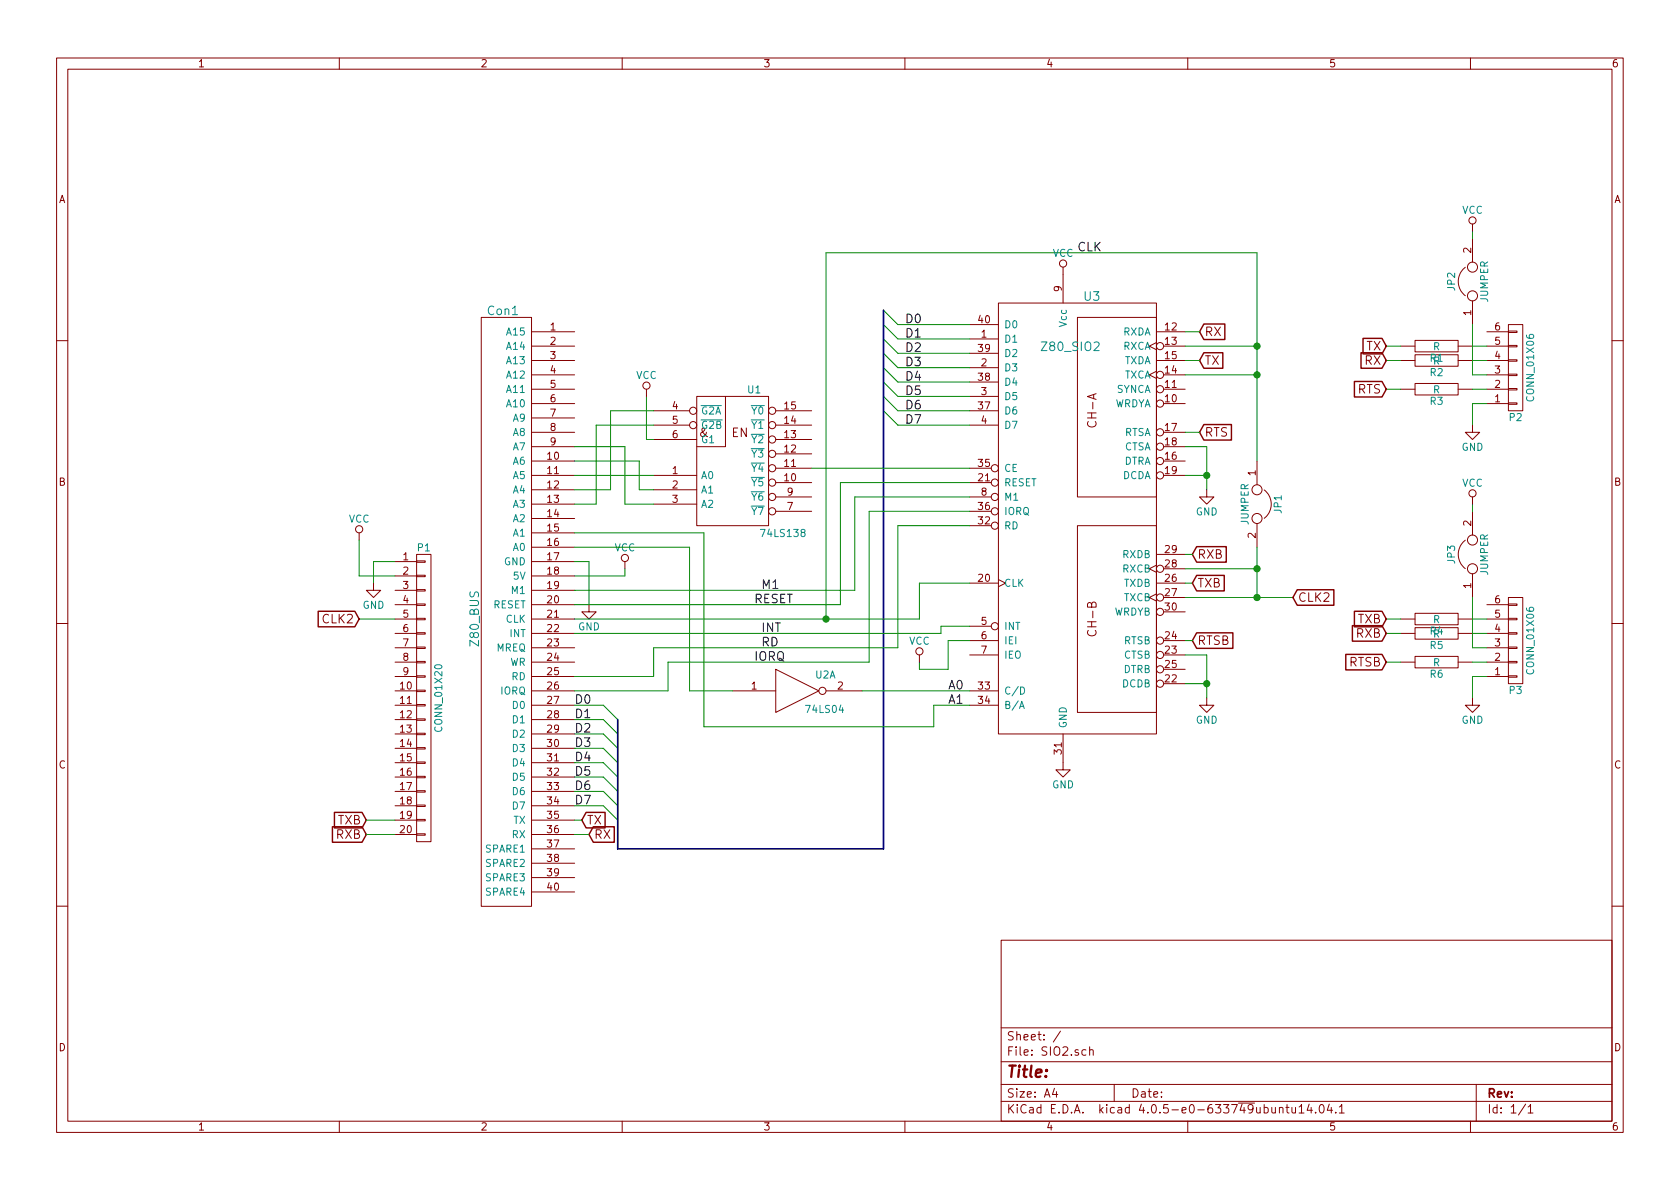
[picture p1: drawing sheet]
<svg xmlns="http://www.w3.org/2000/svg" width="297mm" height="210mm" viewBox="0 0 297 210" stroke-linecap="round" stroke-linejoin="round" font-family="sans-serif">
<g fill="none" stroke="#840000" stroke-width=".18">
<path d="M10 10.3h277v189.9h-277zM12 12.2h273v186.1h-273zM60 10.3v1.9M110 10.3v1.9M160 10.3v1.9M210 10.3v1.9M260 10.3v1.9M260.3 39.6v1.3M85.1 56.1h8.9v104.2h-8.9zM94 58.7h7.6M171.4 59.9h5.1M171.4 57.4h5.1"/>
<path d="M176.5 53.6h28v76.2h-28zM188 47.2v6.4M190.5 56.1h14v31.8h-14zM204.5 58.7h5M259.1 47.3a3.2 3.2 0 0 0 0 5M260.3 42.2v4.1M260.3 53.2v4.2M262.9 58.7h3.8M266.7 58.5h1.5v.3h-1.5zM266.7 57.4h2.5v15.2h-2.5zM10 60.2h2M94 61.2h7.6"/>
<path d="M94 63.7h7.6M94 66.3h7.6M94 68.8h7.6M94 71.4h7.6M94 73.9h7.6M94 76.4h7.6M94 79h7.6M114.3 68.8v1.3M115.6 75.2h6.3M115.6 72.6h6.3M115.6 77.7h7.6M123.2 70.1h12.7v22.9h-12.7z"/>
<path d="M128.3 70.1v8.9h-5.1M137.2 75.2h6.3M137.2 72.6h6.3M137.2 77.7h6.3M171.4 65h5.1M171.4 70.1h5.1M171.4 75.2h5.1M171.4 72.6h5.1M171.4 67.6h5.1M171.4 62.5h5.1M204.5 60.6l-1.3 .6 1.3 .6M204.5 65.7l-1.3 .6 1.3 .6"/>
<path d="M204.5 63.7h5M205.7 61.2h3.8M205.7 66.3h3.8M205.7 68.8h3.8M205.7 71.4h3.8M205.7 76.4h3.8M205.7 79h3.8M247.6 61.2h2.6M247.6 63.7h2.6M247.6 68.8h2.6M250.2 62.7h7.6v2.1h-7.6zM250.2 60.2h7.6v2h-7.6z"/>
<path d="M250.2 67.8h7.6v2h-7.6zM257.8 61.2h2.5M257.8 63.7h2.5M257.8 68.8h2.5M260.3 75.2v1.2h1.3l-1.3 1.3-1.2-1.3h1.2M262.9 61.2h3.8M262.9 63.7h3.8M262.9 66.3h3.8M262.9 68.8h3.8M262.9 71.4h3.8M266.7 61.1h1.5v.2h-1.5zM266.7 63.6h1.5v.3h-1.5z"/>
<path d="M266.7 66.2h1.5v.2h-1.5zM266.7 68.7h1.5v.3h-1.5zM266.7 71.2h1.5v.3h-1.5zM285 60.2h2M63.5 94.2v1.3M69.8 99.3h3.9M73.7 98h2.5v50.8h-2.5zM73.7 99.2h1.5v.2h-1.5zM94 81.5h7.6M94 84.1h7.6M94 86.6h7.6M94 89.1h7.6"/>
<path d="M94 91.7h7.6M94 94.2h7.6M94 96.8h7.6M94 99.3h7.6M110.5 99.3v1.3M115.6 84.1h7.6M115.6 86.6h7.6M115.6 89.1h7.6M137.2 87.9h6.3M137.2 85.3h6.3M137.2 82.8h6.3M137.2 90.4h6.3"/>
<path d="M137.2 80.3h6.3M171.4 87.9h3.9M171.4 85.3h3.9M171.4 93h3.9M171.4 82.8h3.9M171.4 90.4h3.9M190.5 93h14v33h-14zM204.5 99.9l-1.3 .7 1.3 .6M204.5 98h5M205.7 81.5h3.8M205.7 84.1h3.8M213.4 86.6v1.3h1.2l-1.2 1.2-1.3-1.2h1.3"/>
<path d="M222.2 81.5v4.2M222.2 92.6v4.2M223.5 86.6a3.2 3.2 0 0 1 0 5.1M259.1 95.5a3.2 3.2 0 0 0 0 5.1M260.3 87.9v1.2M260.3 90.4v4.2M10 110.3h2M66 103.1v1.3h1.3l-1.3 1.3-1.2-1.3h1.2M69.8 106.9h3.9M69.8 109.5h3.9M69.8 112h3.9M69.8 114.5h3.9"/>
<path d="M69.8 117.1h3.9M69.8 119.6h3.9M69.8 101.8h3.9M69.8 104.4h3.9M73.7 119.5h1.5v.3h-1.5zM73.7 117h1.5v.2h-1.5zM73.7 114.4h1.5v.3h-1.5zM73.7 111.9h1.5v.2h-1.5zM73.7 109.3h1.5v.3h-1.5zM73.7 106.8h1.5v.3h-1.5zM73.7 104.3h1.5v.2h-1.5zM73.7 101.7h1.5v.3h-1.5z"/>
<path d="M94 106.9h7.6M94 109.5h7.6M94 112h7.6M94 114.5h7.6M94 117.1h7.6M94 119.6h7.6M94 101.8h7.6M94 104.4h7.6M104.1 106.9v1.3h1.3l-1.3 1.3-1.2-1.3h1.2M137.2 118.4l7.6 3.8-7.6 3.8zM162.6 115.8v1.3M171.4 110.7h3.9"/>
<path d="M171.4 113.3h5.1M171.4 115.8h5.1M171.4 103.1h5.1M176.5 102.5l1.3 .6-1.3 .7M204.5 105l-1.3 .7 1.3 .6M204.5 103.1h5M205.7 113.3h3.8M205.7 115.8h3.8M205.7 108.2h3.8M205.7 118.4h3.8M205.7 105.7h3.8M205.7 100.6h3.8"/>
<path d="M247.6 109.5h2.6M247.6 112h2.6M247.6 117.1h2.6M250.2 111h7.6v2h-7.6zM250.2 108.5h7.6v2h-7.6zM250.2 116.1h7.6v2h-7.6zM257.8 109.5h2.5M257.8 112h2.5M257.8 117.1h2.5M260.3 101.5v4.2M262.9 106.9h3.8M262.9 109.5h3.8"/>
<path d="M262.9 112h3.8M262.9 114.5h3.8M262.9 117.1h3.8M262.9 119.6h3.8M266.7 106.8h1.5v.3h-1.5zM266.7 109.3h1.5v.3h-1.5zM266.7 111.9h1.5v.2h-1.5zM266.7 114.4h1.5v.3h-1.5zM266.7 117h1.5v.2h-1.5zM266.7 119.5h1.5v.3h-1.5zM266.7 105.7h2.5v15.2h-2.5zM285 110.3h2"/>
<path d="M69.8 132.3h3.9M69.8 134.9h3.9M69.8 137.4h3.9M69.8 139.9h3.9M69.8 122.2h3.9M69.8 124.7h3.9M69.8 127.2h3.9M69.8 129.8h3.9M73.7 139.8h1.5v.3h-1.5zM73.7 137.3h1.5v.2h-1.5zM73.7 134.7h1.5v.3h-1.5zM73.7 132.2h1.5v.3h-1.5z"/>
<path d="M73.7 129.7h1.5v.2h-1.5zM73.7 127.1h1.5v.3h-1.5zM73.7 124.6h1.5v.2h-1.5zM73.7 122h1.5v.3h-1.5zM94 132.3h7.6M94 134.9h7.6M94 137.4h7.6M94 139.9h7.6M94 122.2h7.6M94 124.7h7.6M94 127.2h7.6M94 129.8h7.6"/>
<path d="M129.5 122.2h7.7M146 122.2h6.4M171.4 122.2h5.1M171.4 124.7h5.1M188 129.8v6.3h1.2l-1.2 1.3-1.3-1.3h1.3M205.7 120.9h3.8M213.4 123.4v1.3h1.2l-1.2 1.3-1.3-1.3h1.3M260.3 123.4v1.3h1.3l-1.3 1.3-1.2-1.3h1.2M69.8 142.5h3.9M69.8 145h3.9M69.8 147.6h3.9M73.7 147.4h1.5v.3h-1.5z"/>
<path d="M73.7 144.9h1.5v.3h-1.5zM73.7 142.4h1.5v.2h-1.5zM94 157.7h7.6M94 142.5h7.6M94 145h7.6M94 147.6h7.6M94 150.1h7.6M94 152.6h7.6M94 155.2h7.6M10 160.2h2M177 166.3h108v32h-108zM285 160.2h2"/>
<path d="M60 198.3v1.9M110 198.3v1.9M160 198.3v1.9M177 194.8h108M177 191.8h108M177 187.8h108M177 181.8h108M186.4 192.5l-.3 1h.9M186.8 193v1M187.5 182.3l-1.3 2M192 185.7l-.4-.1-.3 .3 .1 .6 .2 .1 .4-.1M192.7 185.7l.2-.1 .3 .1 .1 .9"/>
<path d="M192.7 185.1v1.5M197 191.8v3M210 198.3v1.9M226.2 196l.2-.2 .4 .1v.9M226.2 195.8v1M227.4 195.8h.5M227.6 195.3v1.3l.3 .2M228.4 195.8l.1 .9 .4 .1 .2-.1M229.1 195.8v1M229.7 195.8l.4-.5v1.5M229.7 196.8h.9M231.5 195.2l-.4 1.1h1"/>
<path d="M231.8 195.8v1M232.6 196.7v.1M233.4 195.5l.2-.2a.81 .81 0 0 1 .6 .6 .81 .81 0 0 1-.3 .8l-.1 .1a.79 .79 0 0 1-.4-1.3zM235 195.2l-.3 1.1h.9M235.4 195.8v1M236.2 196.7v.1M236.8 195.8l.4-.5v1.5M236.8 196.8h.9M260 198.3v1.9M261 191.8v6.5M269.7 195.2l-1.2 2M270.2 195.8l.4-.5v1.5"/>
<path d="M270.2 196.8h.8"/>
<circle cx="260.3" cy="39" r=".63"/>
<circle cx="188" cy="46.6" r=".63"/>
<circle cx="260.3" cy="52.3" r=".89"/>
<circle cx="260.3" cy="47.2" r=".89"/>
<circle cx="114.3" cy="68.2" r=".63"/>
<circle cx="122.6" cy="72.6" r=".63"/>
<circle cx="122.6" cy="75.2" r=".63"/>
<circle cx="136.5" cy="77.7" r=".63"/>
<circle cx="136.5" cy="75.2" r=".63"/>
<circle cx="136.5" cy="72.6" r=".63"/>
<circle cx="205.1" cy="66.3" r=".63"/>
<circle cx="205.1" cy="79" r=".63"/>
<circle cx="205.1" cy="68.8" r=".63"/>
<circle cx="205.1" cy="76.4" r=".63"/>
<circle cx="205.1" cy="61.2" r=".63"/>
<circle cx="205.1" cy="71.4" r=".63"/>
<circle cx="63.5" cy="93.6" r=".63"/>
<circle cx="110.5" cy="98.7" r=".63"/>
<circle cx="136.5" cy="85.3" r=".63"/>
<circle cx="136.5" cy="90.4" r=".63"/>
<circle cx="136.5" cy="87.9" r=".63"/>
<circle cx="136.5" cy="80.3" r=".63"/>
<circle cx="136.5" cy="82.8" r=".63"/>
<circle cx="175.9" cy="85.3" r=".63"/>
<circle cx="175.9" cy="82.8" r=".63"/>
<circle cx="175.9" cy="90.4" r=".63"/>
<circle cx="175.9" cy="87.9" r=".63"/>
<circle cx="175.9" cy="93" r=".63"/>
<circle cx="205.1" cy="81.5" r=".63"/>
<circle cx="205.1" cy="84.1" r=".63"/>
<circle cx="222.2" cy="86.6" r=".89"/>
<circle cx="222.2" cy="91.7" r=".89"/>
<circle cx="260.3" cy="95.5" r=".89"/>
<circle cx="260.3" cy="87.2" r=".63"/>
<circle cx="162.6" cy="115.2" r=".63"/>
<circle cx="175.9" cy="110.7" r=".63"/>
<circle cx="205.1" cy="118.4" r=".63"/>
<circle cx="205.1" cy="100.6" r=".63"/>
<circle cx="205.1" cy="113.3" r=".63"/>
<circle cx="205.1" cy="108.2" r=".63"/>
<circle cx="205.1" cy="115.8" r=".63"/>
<circle cx="205.1" cy="105.7" r=".63"/>
<circle cx="260.3" cy="100.6" r=".89"/>
<circle cx="145.4" cy="122.2" r=".63"/>
<circle cx="205.1" cy="120.9" r=".63"/>
</g>
<g fill="none" stroke="#008400" stroke-width=".18">
<path d="M156.2 54.9l2.5 2.5h12.7M156.2 57.4l2.5 2.5h12.7M156.2 59.9l2.5 2.6h12.7M209.5 58.7h2.6M260.3 57.4v8.9h2.6M260.3 40.9v1.3M101.6 79h8.9v10.1h5.1M114.3 70.1v7.6h1.3M115.6 72.6h-7.7v14h-6.3M115.6 75.2h-10.2v13.9h-3.8M156.2 62.5l2.5 2.5h12.7M156.2 65l2.5 2.6h12.7"/>
<path d="M156.2 67.6l2.5 2.5h12.7M156.2 70.1l2.5 2.5h12.7M156.2 72.6l2.5 2.6h12.7M209.5 79h3.9v7.6M209.5 61.2h12.7M209.5 66.3h12.7M209.5 63.7h2.6M209.5 76.4h2.6M245.1 61.2h2.5M245.1 63.7h2.5M245.1 68.8h2.5M260.3 61.2h2.6"/>
<path d="M260.3 63.7h2.6M260.3 68.8h2.6M262.9 71.4h-2.6v3.8M63.5 95.5v6.3h6.3M69.8 99.3h-3.8v3.8M101.6 94.2h22.9v34.3h40.6v-3.8h6.3M101.6 99.3h2.5v7.6M101.6 84.1h14M101.6 81.5h11.4v5.1h2.6M101.6 96.8h20.3v25.4h7.6M143.5 82.8h27.9M171.4 85.3h-22.8v21.6h-47"/>
<path d="M171.4 87.9h-20.3v16.5h-49.5M171.4 90.4h-17.7v26.7h-35.6v5.1h-16.5M171.4 93h-12.7v21.5h-43.1v5.1h-14M209.5 84.1h3.9M209.5 98h1.3M222.2 81.5v-36.8h-76.2v64.8M222.2 96.8v8.9M260.3 89.1v1.3M63.5 109.5h6.3M110.5 100.6v1.2h-8.9M171.4 103.1h-8.8v6.4h-61M171.4 113.3h-3.8v5.1h-5v-1.3"/>
<path d="M171.4 110.7h-5v1.3h-64.8M209.5 103.1h1.3M209.5 113.3h1.3M209.5 105.7h19.1M209.5 100.6h12.7M209.5 115.8h3.9v7.6M245.1 117.1h2.5M245.1 109.5h2.5M245.1 112h2.5M260.3 117.1h2.6M260.3 105.7v8.8h2.6M260.3 109.5h2.6"/>
<path d="M260.3 112h2.6M262.9 119.6h-2.6v3.8M101.6 124.7h5.1l2.5 2.5M101.6 127.2h5.1l2.5 2.6M101.6 129.8h5.1l2.5 2.5M101.6 132.3h5.1l2.5 2.6M101.6 134.9h5.1l2.5 2.5M101.6 137.4h5.1l2.5 2.5M101.6 139.9h5.1l2.5 2.6M152.4 122.2h19M209.5 120.9h3.9M64.8 145h5"/>
<path d="M64.8 147.6h5M101.6 142.5h5.1l2.5 2.5M101.6 145h1.3M101.6 147.6h2.5"/>
</g>
<path d="M156.2 54.9v95.2h-47v-22.9" fill="none" stroke="#000084" stroke-width=".3"/>
<path d="M124 71.7h3.5M124 74.3h3.7M254.6 110.8l-.3 .9h.7M180.3 125.3l.4-1.3 .4 1.3M180.4 121.5a.64 .64 0 0 1 .8 .6 .64 .64 0 0 1-.8 .7z" fill="none" stroke="#008484" stroke-width=".18"/>
<g fill="#008400" stroke="#008400" stroke-width=".25">
<circle cx="146.1" cy="109.5" r=".51"/>
<circle cx="222.3" cy="61.2" r=".51"/>
<circle cx="222.3" cy="66.3" r=".51"/>
<circle cx="213.4" cy="84.1" r=".51"/>
<circle cx="213.4" cy="120.9" r=".51"/>
<circle cx="222.3" cy="100.6" r=".51"/>
<circle cx="222.3" cy="105.7" r=".51"/>
</g>
<g fill="none" stroke="#840000" stroke-width=".25">
<path d="M212.9 57.3h3.7v2.7h-3.7l-.8-1.3zM241 59.8h3.3l.8 1.4-.8 1.4h-3.3zM212.9 62.4h3.3v2.7h-3.3l-.8-1.4zM212.9 75.1h4.8v2.7h-4.8l-.8-1.4zM239.5 67.5h4.8l.8 1.3-.8 1.4h-4.8zM240.6 62.4h3.7l.8 1.3-.8 1.4h-3.7zM211.6 96.7h5.2v2.7h-5.2l-.8-1.4zM56.3 108.1h6.4l.8 1.4-.8 1.3h-6.4zM211.6 101.7h4.9v2.8h-4.9l-.8-1.4zM211.6 111.9h6.4v2.7h-6.4l-.8-1.3zM229.4 104.3h6.4v2.7h-6.4l-.8-1.3zM237.9 115.7h6.4l.8 1.4-.8 1.4h-6.4z"/>
<path d="M239.1 110.6h5.2l.8 1.4-.8 1.4h-5.2zM239.5 108.1h4.8l.8 1.4-.8 1.3h-4.8zM58.8 146.2h5.2l.8 1.4-.8 1.3h-5.2zM59.1 143.7h4.9l.8 1.3-.8 1.4h-4.9zM103.6 143.7h3.4v2.7h-3.4l-.7-1.4zM104.9 146.2h3.7v2.7h-3.7l-.8-1.3z"/>
</g>
<text font-size="2.8" fill="#840000" x="178" y="190.5">Title:</text>
<g font-size="2.1">
<text x="190.5" y="44.4">CLK</text>
<text x="160" y="57.1">D0</text>
<text x="160" y="59.7">D1</text>
<text x="160" y="62.2">D2</text>
<text x="160" y="64.8">D3</text>
<text x="160" y="67.3">D4</text>
<text x="160" y="69.8">D5</text>
<text x="160" y="72.4">D6</text>
<text x="160" y="74.9">D7</text>
<text x="133.3" y="106.7">RESET</text>
<text x="134.6" y="104.1">M1</text>
<text x="134.6" y="111.8">INT</text>
<text x="133.3" y="116.8">IORQ</text>
<text x="134.6" y="114.3">RD</text>
<text x="101.6" y="124.5">D0</text>
<text x="167.6" y="124.5">A1</text>
<text x="167.6" y="121.9">A0</text>
<text x="101.6" y="127">D1</text>
<text x="101.6" y="129.5">D2</text>
<text x="101.6" y="132.1">D3</text>
<text x="101.6" y="134.6">D4</text>
<text x="101.6" y="137.2">D5</text>
<text x="101.6" y="139.7">D6</text>
<text x="101.6" y="142.2">D7</text>
</g>
<g font-size="2.1" fill="#008484">
<text x="191.7" y="53.2">U3</text>
<text x="86.3" y="55.7">Con1</text>
<text x="184.4" y="62.1">Z80_SIO2</text>
<text x="84.7" y="114.1" transform="rotate(-90 84.7 114.1)">Z80_BUS</text>
</g>
<g font-size="2.1" fill="#840000">
<text x="213" y="59.4">RX</text>
<text x="213" y="64.5">TX</text>
<text x="241.2" y="64.5">RX</text>
<text x="241.5" y="62">TX</text>
<text x="240" y="69.6">RTS</text>
<text x="123.7" y="77.3">&amp;</text>
<text x="129.3" y="77.3">EN</text>
<text x="193.9" y="75.3" transform="rotate(-90 193.9 75.3)">CH-A</text>
<text x="213" y="77.2">RTS</text>
<text x="211.7" y="98.8">RXB</text>
<text x="211.7" y="103.9">TXB</text>
<text x="229.5" y="106.4">CLK2</text>
<text x="57" y="110.2">CLK2</text>
<text x="193.9" y="112.1" transform="rotate(-90 193.9 112.1)">CH-B</text>
<text x="239.7" y="112.8">RXB</text>
<text x="240" y="110.2">TXB</text>
<text x="211.7" y="114">RTSB</text>
<text x="238.4" y="117.9">RTSB</text>
<text x="59.4" y="148.3">RXB</text>
<text x="59.6" y="145.8">TXB</text>
<text x="103.8" y="145.8">TX</text>
<text x="105.1" y="148.3">RX</text>
<text x="178" y="184">Sheet: /</text>
<text x="178" y="186.7">File: SIO2.sch</text>
<text x="178" y="196.9">KiCad E.D.A. kicad 4.0.5-e0-633749ubuntu14.04.1</text>
<text x="178" y="194.1">Size: A4</text>
<text x="200" y="194.1">Date:</text>
<text x="263" y="194.1">Rev:</text>
<text x="263" y="196.9">Id: 1/1</text>
</g>
<g font-size="1.8" fill="#840000">
<text x="35" y="11.9">1</text>
<text x="85" y="11.9">2</text>
<text x="135" y="11.9">3</text>
<text x="185" y="11.9">4</text>
<text x="235" y="11.9">5</text>
<text x="285" y="11.9">6</text>
<text x="10.4" y="35.9">A</text>
<text x="285.4" y="35.9">A</text>
<text x="260.1" y="44.7" transform="rotate(-90 260.1 44.7)">2</text>
<text x="187.7" y="51.5" transform="rotate(-90 187.7 51.5)">9</text>
<text x="97.3" y="58.4">1</text>
<text x="173" y="57.1">40</text>
<text x="173.5" y="59.7">1</text>
<text x="206" y="58.4">12</text>
<text x="260.1" y="55.8" transform="rotate(-90 260.1 55.8)">1</text>
<text x="264.3" y="58.4">6</text>
<text x="97.3" y="61">2</text>
<text x="97.3" y="63.5">3</text>
<text x="173" y="62.2">39</text>
<text x="173.5" y="64.8">2</text>
<text x="206" y="61">13</text>
<text x="206" y="63.5">15</text>
<text x="264.3" y="63.5">4</text>
<text x="264.3" y="61">5</text>
<text x="97.3" y="66">4</text>
<text x="97.3" y="68.6">5</text>
<text x="97.3" y="71.1">6</text>
<text x="173" y="67.3">38</text>
<text x="173.5" y="69.8">3</text>
<text x="206" y="71.1">10</text>
<text x="206" y="68.6">11</text>
<text x="206" y="66">14</text>
<text x="264.3" y="71.1">1</text>
<text x="264.3" y="68.6">2</text>
<text x="264.3" y="66">3</text>
<text x="97.3" y="73.7">7</text>
<text x="97.3" y="76.2">8</text>
<text x="118.9" y="72.4">4</text>
<text x="118.9" y="74.9">5</text>
<text x="118.9" y="77.5">6</text>
<text x="138.7" y="77.5">13</text>
<text x="138.7" y="74.9">14</text>
<text x="138.7" y="72.4">15</text>
<text x="173" y="72.4">37</text>
<text x="173.5" y="74.9">4</text>
<text x="206" y="76.2">17</text>
<text x="96.8" y="81.3">10</text>
<text x="96.8" y="83.8">11</text>
<text x="97.3" y="78.7">9</text>
<text x="118.9" y="83.8">1</text>
<text x="138.7" y="82.5">11</text>
<text x="138.7" y="80">12</text>
<text x="173" y="82.5">35</text>
<text x="206" y="81.3">16</text>
<text x="206" y="78.7">18</text>
<text x="206" y="83.8">19</text>
<text x="10.4" y="85.9">B</text>
<text x="96.8" y="86.4">12</text>
<text x="96.8" y="88.9">13</text>
<text x="118.9" y="86.4">2</text>
<text x="118.9" y="88.9">3</text>
<text x="138.7" y="85.1">10</text>
<text x="139.2" y="87.6">9</text>
<text x="173" y="85.1">21</text>
<text x="173.5" y="87.6">8</text>
<text x="222" y="84.1" transform="rotate(-90 222 84.1)">1</text>
<text x="285.4" y="85.9">B</text>
<text x="96.8" y="91.4">14</text>
<text x="96.8" y="94">15</text>
<text x="139.2" y="90.2">7</text>
<text x="173" y="92.7">32</text>
<text x="173" y="90.2">36</text>
<text x="222" y="95.1" transform="rotate(-90 222 95.1)">2</text>
<text x="260.1" y="93" transform="rotate(-90 260.1 93)">2</text>
<text x="71.3" y="99.1">1</text>
<text x="71.3" y="101.6">2</text>
<text x="96.8" y="96.5">16</text>
<text x="96.8" y="99.1">17</text>
<text x="96.8" y="101.6">18</text>
<text x="206" y="100.3">28</text>
<text x="206" y="97.8">29</text>
<text x="71.3" y="104.1">3</text>
<text x="71.3" y="106.7">4</text>
<text x="96.8" y="106.7">20</text>
<text x="96.8" y="104.1">19</text>
<text x="173" y="102.9">20</text>
<text x="206" y="107.9">30</text>
<text x="206" y="102.9">26</text>
<text x="206" y="105.4">27</text>
<text x="260.1" y="104" transform="rotate(-90 260.1 104)">1</text>
<text x="264.3" y="106.7">6</text>
<text x="71.3" y="109.2">5</text>
<text x="71.3" y="111.8">6</text>
<text x="96.8" y="109.2">21</text>
<text x="96.8" y="111.8">22</text>
<text x="173.5" y="110.5">5</text>
<text x="173.5" y="113">6</text>
<text x="206" y="113">24</text>
<text x="264.3" y="111.8">4</text>
<text x="264.3" y="109.2">5</text>
<text x="71.3" y="114.3">7</text>
<text x="71.3" y="116.8">8</text>
<text x="71.3" y="119.4">9</text>
<text x="96.8" y="114.3">23</text>
<text x="96.8" y="116.8">24</text>
<text x="96.8" y="119.4">25</text>
<text x="173.5" y="115.6">7</text>
<text x="206" y="115.6">23</text>
<text x="206" y="118.1">25</text>
<text x="264.3" y="119.4">1</text>
<text x="264.3" y="116.8">2</text>
<text x="264.3" y="114.3">3</text>
<text x="70.8" y="121.9">10</text>
<text x="70.8" y="124.5">11</text>
<text x="96.8" y="121.9">26</text>
<text x="96.8" y="124.5">27</text>
<text x="132.9" y="121.9">1</text>
<text x="148.1" y="121.9">2</text>
<text x="173" y="121.9">33</text>
<text x="173" y="124.5">34</text>
<text x="206" y="120.6">22</text>
<text x="70.8" y="127">12</text>
<text x="70.8" y="129.5">13</text>
<text x="96.8" y="127">28</text>
<text x="96.8" y="129.5">29</text>
<text x="10.4" y="135.9">C</text>
<text x="70.8" y="132.1">14</text>
<text x="70.8" y="134.6">15</text>
<text x="70.8" y="137.2">16</text>
<text x="96.8" y="132.1">30</text>
<text x="96.8" y="134.6">31</text>
<text x="96.8" y="137.2">32</text>
<text x="187.7" y="133.3" transform="rotate(-90 187.7 133.3)">31</text>
<text x="285.4" y="135.9">C</text>
<text x="70.8" y="139.7">17</text>
<text x="70.8" y="142.2">18</text>
<text x="96.8" y="139.7">33</text>
<text x="96.8" y="142.2">34</text>
<text x="70.8" y="147.3">20</text>
<text x="70.8" y="144.8">19</text>
<text x="96.8" y="144.8">35</text>
<text x="96.8" y="147.3">36</text>
<text x="96.8" y="149.9">37</text>
<text x="96.8" y="152.4">38</text>
<text x="96.8" y="154.9">39</text>
<text x="96.8" y="157.5">40</text>
<text x="10.4" y="185.9">D</text>
<text x="285.4" y="185.9">D</text>
<text x="35" y="199.9">1</text>
<text x="85" y="199.9">2</text>
<text x="135" y="199.9">3</text>
<text x="185" y="199.9">4</text>
<text x="235" y="199.9">5</text>
<text x="285" y="199.9">6</text>
</g>
<g font-size="1.8" fill="#008484">
<text x="258.5" y="37.8">VCC</text>
<text x="186.1" y="45.4">VCC</text>
<text x="257.3" y="51.4" transform="rotate(-90 257.3 51.4)">JP2</text>
<text x="263.1" y="53.5" transform="rotate(-90 263.1 53.5)">JUMPER</text>
<text x="89.7" y="59.3">A15</text>
<text x="177.5" y="58">D0</text>
<text x="188.6" y="57.8" transform="rotate(-90 188.6 57.8)">Vcc</text>
<text x="198.5" y="59.3">RXDA</text>
<text x="89.7" y="61.8">A14</text>
<text x="89.7" y="64.4">A13</text>
<text x="177.5" y="60.6">D1</text>
<text x="177.5" y="65.7">D3</text>
<text x="177.5" y="63.1">D2</text>
<text x="198.5" y="61.8">RXCA</text>
<text x="198.6" y="64.4">TXDA</text>
<text x="253.4" y="64.5">R</text>
<text x="253.4" y="61.9">R</text>
<text x="89.7" y="66.9">A12</text>
<text x="89.7" y="69.5">A11</text>
<text x="112.4" y="67">VCC</text>
<text x="132.2" y="69.5">U1</text>
<text x="177.5" y="70.7">D5</text>
<text x="177.5" y="68.2">D4</text>
<text x="197.3" y="69.5">SYNCA</text>
<text x="198.6" y="66.9">TXCA</text>
<text x="252.9" y="66.5">R2</text>
<text x="252.9" y="71.6">R3</text>
<text x="253.4" y="69.5">R</text>
<text x="271.2" y="70.7" transform="rotate(-90 271.2 70.7)">CONN_01X06</text>
<text x="89.7" y="72">A10</text>
<text x="90.7" y="74.5">A9</text>
<text x="90.7" y="77.1">A8</text>
<text x="124" y="73.3">G2A</text>
<text x="124" y="75.8">G2B</text>
<text x="133" y="75.8">Y1</text>
<text x="133" y="73.3">Y0</text>
<text x="177.5" y="75.8">D7</text>
<text x="177.5" y="73.3">D6</text>
<text x="196.8" y="72">WRDYA</text>
<text x="198.6" y="77.1">RTSA</text>
<text x="266.9" y="74.4">P2</text>
<text x="90.7" y="79.6">A7</text>
<text x="90.7" y="82.2">A6</text>
<text x="124" y="78.4">G1</text>
<text x="133" y="83.4">Y4</text>
<text x="133" y="80.9">Y3</text>
<text x="133" y="78.4">Y2</text>
<text x="177.5" y="83.4">CE</text>
<text x="198.6" y="82.2">DTRA</text>
<text x="198.6" y="79.6">CTSA</text>
<text x="258.4" y="79.7">GND</text>
<text x="90.7" y="84.7">A5</text>
<text x="90.7" y="87.2">A4</text>
<text x="90.7" y="89.8">A3</text>
<text x="124" y="84.7">A0</text>
<text x="124" y="87.2">A1</text>
<text x="124" y="89.8">A2</text>
<text x="133" y="88.5">Y6</text>
<text x="133" y="86">Y5</text>
<text x="177.5" y="88.5">M1</text>
<text x="177.5" y="86">RESET</text>
<text x="198.3" y="84.7">DCDA</text>
<text x="258.5" y="86">VCC</text>
<text x="61.6" y="92.4">VCC</text>
<text x="90.7" y="92.3">A2</text>
<text x="90.7" y="94.9">A1</text>
<text x="133" y="91.1">Y7</text>
<text x="134.8" y="94.9">74LS138</text>
<text x="177.5" y="93.6">RD</text>
<text x="177.5" y="91.1">IORQ</text>
<text x="211.4" y="91.1">GND</text>
<text x="220.8" y="92.8" transform="rotate(-90 220.8 92.8)">JUMPER</text>
<text x="226.6" y="90.7" transform="rotate(-90 226.6 90.7)">JP1</text>
<text x="73.9" y="97.5">P1</text>
<text x="89" y="99.9">GND</text>
<text x="90.7" y="97.4">A0</text>
<text x="108.6" y="97.5">VCC</text>
<text x="198.5" y="101.2">RXCB</text>
<text x="198.5" y="98.7">RXDB</text>
<text x="257.3" y="99.6" transform="rotate(-90 257.3 99.6)">JP3</text>
<text x="263.1" y="101.7" transform="rotate(-90 263.1 101.7)">JUMPER</text>
<text x="64.1" y="107.6">GND</text>
<text x="87.1" y="107.6">RESET</text>
<text x="90.5" y="105">M1</text>
<text x="90.8" y="102.5">5V</text>
<text x="177.5" y="103.8">CLK</text>
<text x="198.6" y="103.8">TXDB</text>
<text x="198.6" y="106.3">TXCB</text>
<text x="89.3" y="110.1">CLK</text>
<text x="90.1" y="112.6">INT</text>
<text x="102.2" y="111.4">GND</text>
<text x="160.7" y="114">VCC</text>
<text x="177.5" y="111.4">INT</text>
<text x="177.5" y="113.9">IEI</text>
<text x="196.8" y="108.8">WRDYB</text>
<text x="198.6" y="113.9">RTSB</text>
<text x="253.4" y="112.7">R</text>
<text x="253.4" y="110.2">R</text>
<text x="87.7" y="115.2">MREQ</text>
<text x="90" y="117.7">WR</text>
<text x="144.2" y="120">U2A</text>
<text x="177.5" y="116.5">IEO</text>
<text x="198.6" y="119">DTRB</text>
<text x="198.6" y="116.5">CTSB</text>
<text x="252.9" y="114.8">R5</text>
<text x="252.9" y="119.8">R6</text>
<text x="253.4" y="117.8">R</text>
<text x="271.2" y="118.9" transform="rotate(-90 271.2 118.9)">CONN_01X06</text>
<text x="88.4" y="122.8">IORQ</text>
<text x="90.4" y="120.3">RD</text>
<text x="90.7" y="125.3">D0</text>
<text x="177.5" y="122.8">C/D</text>
<text x="177.5" y="125.3">B/A</text>
<text x="198.3" y="121.5">DCDB</text>
<text x="266.9" y="122.7">P3</text>
<text x="78.2" y="129.1" transform="rotate(-90 78.2 129.1)">CONN_01X20</text>
<text x="90.7" y="127.9">D1</text>
<text x="90.7" y="130.4">D2</text>
<text x="142.7" y="126.1">74LS04</text>
<text x="188.6" y="128.8" transform="rotate(-90 188.6 128.8)">GND</text>
<text x="211.4" y="128">GND</text>
<text x="258.4" y="128">GND</text>
<text x="90.7" y="133">D3</text>
<text x="90.7" y="135.5">D4</text>
<text x="90.7" y="138">D5</text>
<text x="90.7" y="140.6">D6</text>
<text x="90.7" y="143.1">D7</text>
<text x="186" y="139.4">GND</text>
<text x="90.5" y="148.2">RX</text>
<text x="90.7" y="145.7">TX</text>
<text x="85.9" y="150.7">SPARE1</text>
<text x="85.9" y="153.3">SPARE2</text>
<text x="85.9" y="155.8">SPARE3</text>
<text x="85.9" y="158.4">SPARE4</text>
</g>
</svg>
